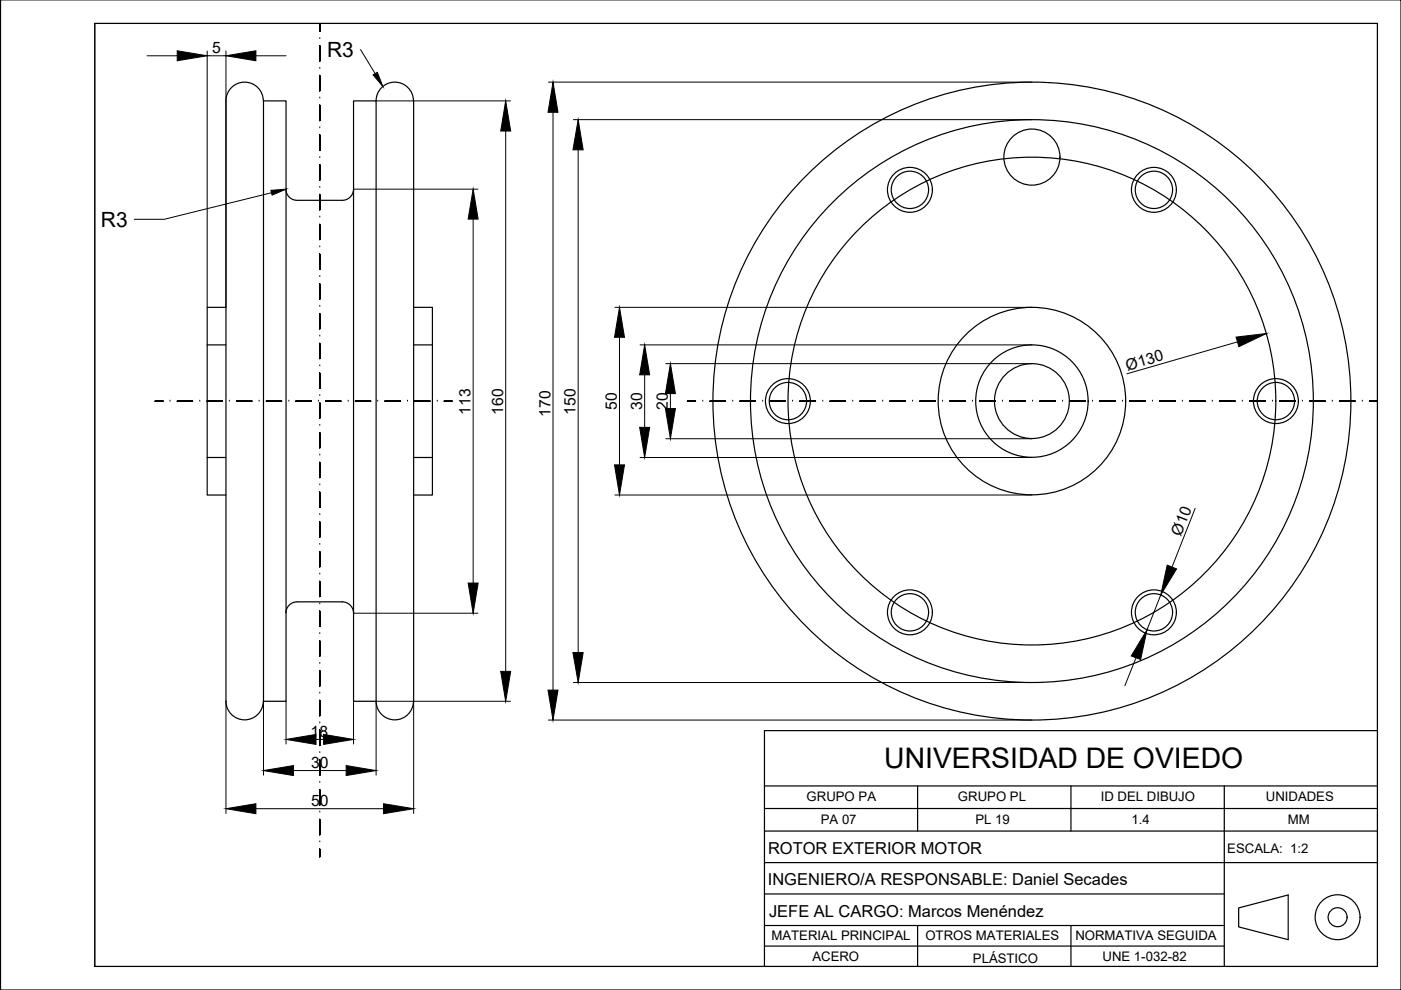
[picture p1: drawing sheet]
<svg xmlns="http://www.w3.org/2000/svg" width="297mm" height="210mm" viewBox="0 0 297 210" stroke-linecap="round" stroke-linejoin="round" font-family="sans-serif">
<!-- layer: 01_Contornos -->
<g fill="none" stroke="#000" stroke-width=".25">
<path d="M.1 0h296.9v209.9h-296.9zM20.1 5h271.9v199.9h-271.9zM47.9 21.4v127.3a4 4 0 0 0 4 3.9 4 4 0 0 0 3.9-3.9M47.9 21.4a4 4 0 0 1 4-4 4 4 0 0 1 3.9 4M55.9 21.4h4.7v127.3h-4.7zM79.7 21.4a4 4 0 0 1 4-4 4 4 0 0 1 4 4M87.7 21.4v127.3M60.6 40.1a2.39 2.39 0 0 0 2.4 2.4h9.6a2.39 2.39 0 0 0 2.4-2.4M43.9 73.1h4M47.9 65.2h-4v39.8h4M87.7 65.2h4v39.8h-4M87.7 73.1h4"/>
<path d="M43.9 97h4M87.7 97h4M60.6 130a2.39 2.39 0 0 1 2.4-2.4h9.6a2.39 2.39 0 0 1 2.4 2.4M75 130v-108.6h4.7v127.3M75 130v18.7h4.7M79.7 148.7a4 4 0 0 0 4 3.9 4 4 0 0 0 4-3.9M292 154.9h-129.9v50M162.1 176.2h129.9M162.1 166.6h129.9M162.1 171.4h129.9M194.5 166.6v9.6M227.1 166.6v9.6"/>
<path d="M259.6 166.6v38.3M162.1 182.9h129.9M162.1 189.5h97.5M162.1 196.2h97.5M194.5 196.2v8.7M227.1 196.2v8.7M262.6 192.5l10.5-2.7v9.4l-10.5-2.7zM162.1 200.6h97.5"/>
<circle cx="218.8" cy="33.3" r="5.9"/>
<circle cx="192.9" cy="40.3" r="4.8"/>
<circle cx="192.9" cy="40.3" r="4"/>
<circle cx="244.7" cy="40.3" r="4.8"/>
<circle cx="244.7" cy="40.3" r="4"/>
<circle cx="167.1" cy="85" r="4.8"/>
<circle cx="167.1" cy="85" r="4"/>
<circle cx="218.8" cy="85" r="67.6"/>
<circle cx="218.8" cy="85" r="59.7"/>
<circle cx="218.8" cy="85" r="51.7"/>
<circle cx="218.8" cy="85" r="19.9"/>
<circle cx="218.8" cy="85" r="11.9"/>
<circle cx="218.8" cy="85" r="7.9"/>
<circle cx="270.5" cy="85" r="4.8"/>
<circle cx="270.5" cy="85" r="4"/>
<circle cx="192.9" cy="129.8" r="4.8"/>
<circle cx="192.9" cy="129.8" r="4"/>
<circle cx="244.7" cy="129.8" r="4.8"/>
<circle cx="244.7" cy="129.8" r="4"/>
<circle cx="283.6" cy="194.5" r="4.8"/>
<circle cx="283.6" cy="194.5" r="2.01"/>
</g>
<!-- layer: 04_Cotas -->
<g fill="none" stroke="#000" stroke-width=".21">
<path d="M20.1 5h271.9v199.9h-271.9zM31.2 11.8h6.4M43.9 10.8v54.4M43.9 11.8h4M47.9 10.8v54.4M54.3 11.8h6.3M76.4 10.5l3.1 5.1M116.3 17.4h102.5M79.7 21.4h28.5M107.2 27.8v114.5M117.2 23.8v122.5M121.6 25.4h97.2"/>
<path d="M122.6 31.8v106.6M57.6 40.9l-22.8 5.6h-6.3M75 40.1h26.3M100.3 46.5v77.1M130.4 65.2h88.4M131.3 71.5v27.1M135.7 73.1h83.1M136.7 79.5v11.1M141.2 77.1h77.6M262.4 72.5l-23.5 6.8M135.7 97h83.1M141.2 93h77.6"/>
<path d="M142.1 83.5v3.1M130.4 105h88.4M253.4 107.8l-4.9 12.4M75 130h26.3M240.9 139.5l-2.4 5.9M246.1 126.1l-2.9 7.4M47.9 148.7v23.8M55.9 148.7v15.7M60.6 148.7v9M67 156.8h1.6M75 148.7v9M87.7 148.7v23.8"/>
<path d="M108.2 148.7h-28.5v15.7M116.3 152.7h102.5M121.6 144.7h97.2M54.3 171.5h27M62.2 163.4h11.2"/>
</g>
<g fill="#000" stroke="#000" stroke-width=".21">
<path d="M37.6 10.8l6.3 1-6.3 1.1zM47.9 11.8l6.4-1v2.1zM79.1 15.9l.9-.6 1.2 3zM107.2 21.4l1.1 6.4h-2.1zM117.2 17.4l1.1 6.4h-2.1zM122.6 25.4l1 6.4h-2.1zM57.4 40.4l3.2-.3-2.9 1.3zM100.3 40.1l1.1 6.4h-2.1zM131.3 65.2l1.1 6.3h-2.1zM136.7 73.1l1 6.4h-2.1zM262.1 71.5l6.4-.8-5.8 2.8zM130.3 98.6h2.1l-1.1 6.4z"/>
<path d="M135.6 90.6h2.1l-1 6.4zM142.1 77.1l1.1 6.4h-2.1zM141.1 86.6h2.1l-1.1 6.4zM247.5 119.8l2 .8-3.4 5.5zM99.3 123.6h2.1l-1.1 6.4zM121.5 138.4h2.1l-1 6.3zM243.2 133.5l-1.4 6.3-2-.7zM60.6 156.8l6.4-1.1v2.1zM68.6 155.7l6.4 1.1-6.4 1zM106.2 142.3h2.1l-1.1 6.4zM116.2 146.3h2.1l-1.1 6.4zM47.9 171.5l6.4-1.1v2.1z"/>
<path d="M55.9 163.4l6.3-1.1v2.1zM73.4 162.3l6.3 1.1-6.3 1zM81.3 170.4l6.4 1.1-6.4 1z"/>
</g>
<!-- layer: 03_Ejes -->
<g fill="#000" stroke="#000" stroke-width=".21">
<path d="M67.8 16v3.3zM67.8 16v3.3zM67.8 16v3.3zM67.8 16v3.3z"/>
<path d="M67.8 9.7v3.3zM67.8 9.7v3.3zM67.8 9.7v3.3zM67.8 9.7v3.3z"/>
<path d="M67.8 5v1.7zM67.8 5v1.7zM67.8 5v1.7zM67.8 5v1.7z"/>
<path d="M67.8 34.9v3.3zM67.8 34.9v3.3zM67.8 34.9v3.3zM67.8 34.9v3.3z"/>
<path d="M67.8 28.6v3.3zM67.8 28.6v3.3zM67.8 28.6v3.3zM67.8 28.6v3.3z"/>
<path d="M67.8 22.3v3.3zM67.8 22.3v3.3zM67.8 22.3v3.3zM67.8 22.3v3.3z"/>
<path d="M67.8 53.9v3.2zM67.8 53.9v3.2zM67.8 53.9v3.2zM67.8 53.9v3.2z"/>
<path d="M67.8 47.6v3.2zM67.8 47.6v3.2zM67.8 47.6v3.2zM67.8 47.6v3.2z"/>
<path d="M67.8 41.2v3.3zM67.8 41.2v3.3zM67.8 41.2v3.3zM67.8 41.2v3.3z"/>
<path d="M67.8 72.8v3.2zM67.8 72.8v3.2zM67.8 72.8v3.2zM67.8 72.8v3.2z"/>
<path d="M67.8 66.5v3.2zM67.8 66.5v3.2zM67.8 66.5v3.2zM67.8 66.5v3.2z"/>
<path d="M67.8 60.2v3.2zM67.8 60.2v3.2zM67.8 60.2v3.2zM67.8 60.2v3.2z"/>
<path d="M32.9 85.1h1.7zM32.9 85.1l1.7-.1zM32.9 85.1l1.7-.1zM32.9 85h1.7z"/>
<path d="M37.6 85.1h3.2zM37.6 85.1l3.2-.1zM37.6 85.1l3.2-.1zM37.6 85h3.2z"/>
<path d="M43.9 85.1h3.2zM43.9 85.1l3.2-.1zM43.9 85.1l3.2-.1zM43.9 85h3.2z"/>
<path d="M50.2 85.1h3.2zM50.2 85.1l3.2-.1zM50.2 85.1l3.2-.1zM50.2 85h3.2z"/>
<path d="M56.5 85.1h3.2zM56.5 85.1l3.2-.1zM56.5 85.1l3.2-.1zM56.5 85h3.2z"/>
<path d="M62.7 85.1h3.3zM62.7 85.1l3.3-.1zM62.7 85.1l3.3-.1zM62.7 85h3.3z"/>
<path d="M67.8 91.7v3.3zM67.8 91.7v3.3zM67.8 91.7v3.3zM67.8 91.7v3.3z"/>
<path d="M67.8 85.4v3.3zM67.8 85.4v3.3zM67.8 85.4v3.3zM67.8 85.4v3.3z"/>
<path d="M67.8 79.1v3.3zM67.8 79.1v3.3zM67.8 79.1v3.3zM67.8 79.1v3.3z"/>
<path d="M69 85.1h3.3zM69 85.1l3.3-.1zM69 85.1l3.3-.1zM69 85h3.3z"/>
<path d="M75.3 85.1h3.3zM75.3 85.1l3.3-.1zM75.3 85.1l3.3-.1zM75.3 85h3.3z"/>
<path d="M81.6 85.1h3.3zM81.6 85.1l3.3-.1zM81.6 85.1l3.3-.1zM81.6 85h3.3z"/>
<path d="M87.9 85.1h3.3zM87.9 85.1l3.3-.1zM87.9 85.1l3.3-.1zM87.9 85h3.3z"/>
<path d="M94.2 85.1h1.6zM94.2 85.1l1.6-.1zM94.2 85.1l1.6-.1zM94.2 85h1.6z"/>
<path d="M145.8 85.1h1.7zM145.8 85.1l1.7-.1zM145.8 85.1l1.7-.1zM145.8 85h1.7z"/>
<path d="M150.5 85.1h3.3zM150.5 85.1l3.3-.1zM150.5 85.1l3.3-.1zM150.5 85h3.3z"/>
<path d="M156.9 85.1h3.3zM156.9 85.1l3.3-.1zM156.9 85.1l3.3-.1zM156.9 85h3.3z"/>
<path d="M163.2 85.1h3.3zM163.2 85.1l3.3-.1zM163.2 85.1l3.3-.1zM163.2 85h3.3z"/>
<path d="M169.6 85.1h3.3zM169.6 85.1l3.3-.1zM169.6 85.1l3.3-.1zM169.6 85h3.3z"/>
<path d="M176 85.1h3.3zM176 85.1l3.3-.1zM176 85.1l3.3-.1zM176 85h3.3z"/>
<path d="M182.3 85.1h3.3zM182.3 85.1l3.3-.1zM182.3 85.1l3.3-.1zM182.3 85h3.3z"/>
<path d="M188.7 85.1h3.3zM188.7 85.1l3.3-.1zM188.7 85.1l3.3-.1zM188.7 85h3.3z"/>
<path d="M195 85.1h3.3zM195 85.1l3.3-.1zM195 85.1l3.3-.1zM195 85h3.3z"/>
<path d="M201.4 85.1h3.3zM201.4 85.1l3.3-.1zM201.4 85.1l3.3-.1zM201.4 85h3.3z"/>
<path d="M207.7 85.1h3.3zM207.7 85.1l3.3-.1zM207.7 85.1l3.3-.1zM207.7 85h3.3z"/>
<path d="M214.1 85.1h3.3zM214.1 85.1l3.3-.1zM214.1 85.1l3.3-.1zM214.1 85h3.3z"/>
<path d="M220.5 85.1h3.3zM220.5 85.1l3.3-.1zM220.5 85.1l3.3-.1zM220.5 85h3.3z"/>
<path d="M226.8 85.1h3.3zM226.8 85.1l3.3-.1zM226.8 85.1l3.3-.1zM226.8 85h3.3z"/>
<path d="M233.2 85.1h3.3zM233.2 85.1l3.3-.1zM233.2 85.1l3.3-.1zM233.2 85h3.3z"/>
<path d="M239.5 85.1h3.3zM239.5 85.1l3.3-.1zM239.5 85.1l3.3-.1zM239.5 85h3.3z"/>
<path d="M245.9 85.1h3.3zM245.9 85.1l3.3-.1zM245.9 85.1l3.3-.1zM245.9 85h3.3z"/>
<path d="M252.2 85.1h3.3zM252.2 85.1l3.3-.1zM252.2 85.1l3.3-.1zM252.2 85h3.3z"/>
<path d="M258.6 85.1h3.3zM258.6 85.1l3.3-.1zM258.6 85.1l3.3-.1zM258.6 85h3.3z"/>
<path d="M264.9 85.1h3.4zM264.9 85.1l3.4-.1zM264.9 85.1l3.4-.1zM264.9 85h3.4z"/>
<path d="M271.3 85.1h3.3zM271.3 85.1l3.3-.1zM271.3 85.1l3.3-.1zM271.3 85h3.3z"/>
<path d="M277.7 85.1h3.3zM277.7 85.1l3.3-.1zM277.7 85.1l3.3-.1zM277.7 85h3.3z"/>
<path d="M284 85.1h3.3zM284 85.1l3.3-.1zM284 85.1l3.3-.1zM284 85h3.3z"/>
<path d="M290.4 85.1h1.6zM290.4 85.1l1.6-.1zM290.4 85.1l1.6-.1zM290.4 85h1.6z"/>
<path d="M67.8 110.6v3.3zM67.8 110.6v3.3zM67.8 110.6v3.3zM67.8 110.6v3.3z"/>
<path d="M67.8 104.3v3.3zM67.8 104.3v3.3zM67.8 104.3v3.3zM67.8 104.3v3.3z"/>
<path d="M67.8 98v3.3zM67.8 98v3.3zM67.8 98v3.3zM67.8 98v3.3z"/>
<path d="M67.8 135.9v3.2zM67.8 135.9v3.2zM67.8 135.9v3.2zM67.8 135.9v3.2z"/>
<path d="M67.8 129.6v3.2zM67.8 129.6v3.2zM67.8 129.6v3.2zM67.8 129.6v3.2z"/>
<path d="M67.8 123.2v3.3zM67.8 123.2v3.3zM67.8 123.2v3.3zM67.8 123.2v3.3z"/>
<path d="M67.8 116.9v3.3zM67.8 116.9v3.3zM67.8 116.9v3.3zM67.8 116.9v3.3z"/>
<path d="M67.8 154.8v3.3zM67.8 154.8v3.3zM67.8 154.8v3.3zM67.8 154.8v3.3z"/>
<path d="M67.8 148.5v3.3zM67.8 148.5v3.3zM67.8 148.5v3.3zM67.8 148.5v3.3z"/>
<path d="M67.8 142.2v3.3zM67.8 142.2v3.3zM67.8 142.2v3.3zM67.8 142.2v3.3z"/>
<path d="M67.8 173.7v3.3zM67.8 173.7v3.3zM67.8 173.7v3.3zM67.8 173.7v3.3z"/>
<path d="M67.8 167.4v3.3zM67.8 167.4v3.3zM67.8 167.4v3.3zM67.8 167.4v3.3z"/>
<path d="M67.8 161.1v3.3zM67.8 161.1v3.3zM67.8 161.1v3.3zM67.8 161.1v3.3z"/>
<path d="M67.8 180v1.7zM67.8 180v1.7zM67.8 180v1.7zM67.8 180v1.7z"/>
</g>
<g fill="none" stroke="#000" stroke-width=".21">
<path d="M67.8 16v3.3zM67.8 9.7v3.3zM67.8 5v1.7zM67.8 14.5h.1M67.8 8.2h.1M67.8 34.9v3.3zM67.8 28.6v3.3zM67.8 22.3v3.3zM67.8 39.7h.1M67.8 33.4h.1M67.8 27.1h.1M67.8 20.8h.1"/>
<path d="M67.8 53.9v3.2zM67.8 47.6v3.2zM67.8 41.2v3.3zM67.8 58.6h.1M67.8 52.3h.1M67.8 46h.1M67.8 79.1v3.3zM67.8 72.8v3.2zM67.8 66.5v3.2zM67.8 60.2v3.2zM67.8 77.6h.1M67.8 71.3h.1"/>
<path d="M67.8 65h.1M32.9 85l1.7 .1zM32.9 85v.1M36.1 85.1h.1M37.6 85l3.2 .1zM42.4 85.1h.1M43.9 85l3.2 .1zM48.6 85.1h.1M50.2 85l3.2 .1zM54.9 85.1h.1M56.5 85l3.2 .1zM61.2 85.1h.1"/>
<path d="M62.7 85l3.3 .1zM67.5 85.1h.1M67.8 98v3.3zM67.8 91.7v3.3zM67.8 85.4v3.3zM67.8 96.5h.1M67.8 90.2h.1M67.8 83.9h.1M69 85l3.3 .1zM73.8 85.1h.1M75.3 85l3.3 .1zM80.1 85.1h.1"/>
<path d="M81.6 85l3.3 .1zM86.4 85.1h.1M87.9 85l3.3 .1zM92.7 85.1h.1M94.2 85l1.6 .1zM95.8 85v.1M145.8 85l1.7 .1zM145.8 85v.1M149 85.1h.1M150.5 85l3.3 .1zM155.3 85.1h.1M156.9 85l3.3 .1z"/>
<path d="M161.7 85.1h.1M163.2 85l3.3 .1zM168 85.1h.1M169.6 85l3.3 .1zM174.4 85.1h.1M176 85l3.3 .1zM180.8 85.1h.1M182.3 85l3.3 .1zM187.1 85.1h.1M188.7 85l3.3 .1zM193.5 85.1h.1M195 85l3.3 .1z"/>
<path d="M199.8 85.1h.1M201.4 85l3.3 .1zM206.2 85.1h.1M207.7 85l3.3 .1zM212.5 85.1h.1M214.1 85l3.3 .1zM218.9 85.1h.1M220.5 85l3.3 .1zM225.3 85.1h.1M226.8 85l3.3 .1zM231.6 85.1h.1M233.2 85l3.3 .1z"/>
<path d="M238 85.1h.1M239.5 85l3.3 .1zM244.3 85.1h.1M245.9 85l3.3 .1zM250.7 85.1h.1M252.2 85l3.3 .1zM257 85.1h.1M258.6 85l3.3 .1zM263.4 85.1h.1M264.9 85l3.4 .1zM269.8 85.1h.1M271.3 85l3.3 .1z"/>
<path d="M276.1 85.1h.1M277.7 85l3.3 .1zM282.5 85.1h.1M284 85l3.3 .1zM288.8 85.1h.1M290.4 85l1.6 .1zM292 85v.1M67.8 116.9v3.3zM67.8 110.6v3.3zM67.8 104.3v3.3zM67.8 115.4h.1M67.8 109.1h.1"/>
<path d="M67.8 102.8h.1M67.8 135.9v3.2zM67.8 129.6v3.2zM67.8 123.2v3.3zM67.8 134.3h.1M67.8 128h.1M67.8 121.7h.1M67.8 154.8v3.3zM67.8 148.5v3.3zM67.8 142.2v3.3zM67.8 159.6h.1M67.8 153.3h.1"/>
<path d="M67.8 147h.1M67.8 140.6h.1M67.8 173.7v3.3zM67.8 167.4v3.3zM67.8 161.1v3.3zM67.8 178.5h.1M67.8 172.2h.1M67.8 165.9h.1M67.8 181.7h.1M67.8 180v1.7z"/>
</g>
<text font-size="6" x="187.5" y="162.8">UNIVERSIDAD DE OVIEDO</text>
<g font-size="4.4">
<text x="69.4" y="12.1">R3</text>
<text x="21.4" y="48.1">R3</text>
</g>
<g font-size="3.5">
<text x="162.8" y="181">ROTOR EXTERIOR MOTOR</text>
<text x="162.8" y="187.6">INGENIERO/A RESPONSABLE: Daniel Secades</text>
<text x="163.1" y="194.3">JEFE AL CARGO: Marcos Menéndez</text>
</g>
<g font-size="3.3">
<text x="45" y="11.3">5</text>
<text x="239.1" y="78.6" transform="rotate(-16 239.1 78.6)">Ø130</text>
<text x="99.8" y="87.9" transform="rotate(-90 99.8 87.9)">113</text>
<text x="106.7" y="87.9" transform="rotate(-90 106.7 87.9)">160</text>
<text x="116.7" y="88.3" transform="rotate(-90 116.7 88.3)">170</text>
<text x="122" y="87.9" transform="rotate(-90 122 87.9)">150</text>
<text x="130.8" y="86.9" transform="rotate(-90 130.8 86.9)">50</text>
<text x="136.2" y="86.9" transform="rotate(-90 136.2 86.9)">30</text>
<text x="141.6" y="86.9" transform="rotate(-90 141.6 86.9)">20</text>
<text x="250.4" y="113.8" transform="rotate(-68 250.4 113.8)">Ø10</text>
<text x="65.9" y="156.2">18</text>
<text x="65.9" y="162.8">30</text>
<text x="65.9" y="171">50</text>
</g>
<g font-size="2.8">
<text x="171" y="169.9">GRUPO PA</text>
<text x="203.1" y="169.9">GRUPO PL</text>
<text x="233.4" y="169.9">ID DEL DIBUJO</text>
<text x="268.4" y="169.9">UNIDADES</text>
<text x="174" y="174.6">PA 07</text>
<text x="206.8" y="174.6">PL 19</text>
<text x="239.9" y="174.6">1.4</text>
<text x="273" y="174.6">MM</text>
<text x="260.2" y="180.8">ESCALA: 1:2</text>
<text x="163.6" y="199.4">MATERIAL PRINCIPAL</text>
<text x="172.2" y="203.7">ACERO</text>
<text x="196.2" y="199.4">OTROS MATERIALES</text>
<text x="228" y="199.4">NORMATIVA SEGUIDA</text>
<text x="233.8" y="203.7">UNE 1-032-82</text>
<text x="206.3" y="204.1">PLÁSTICO</text>
</g>
</svg>
